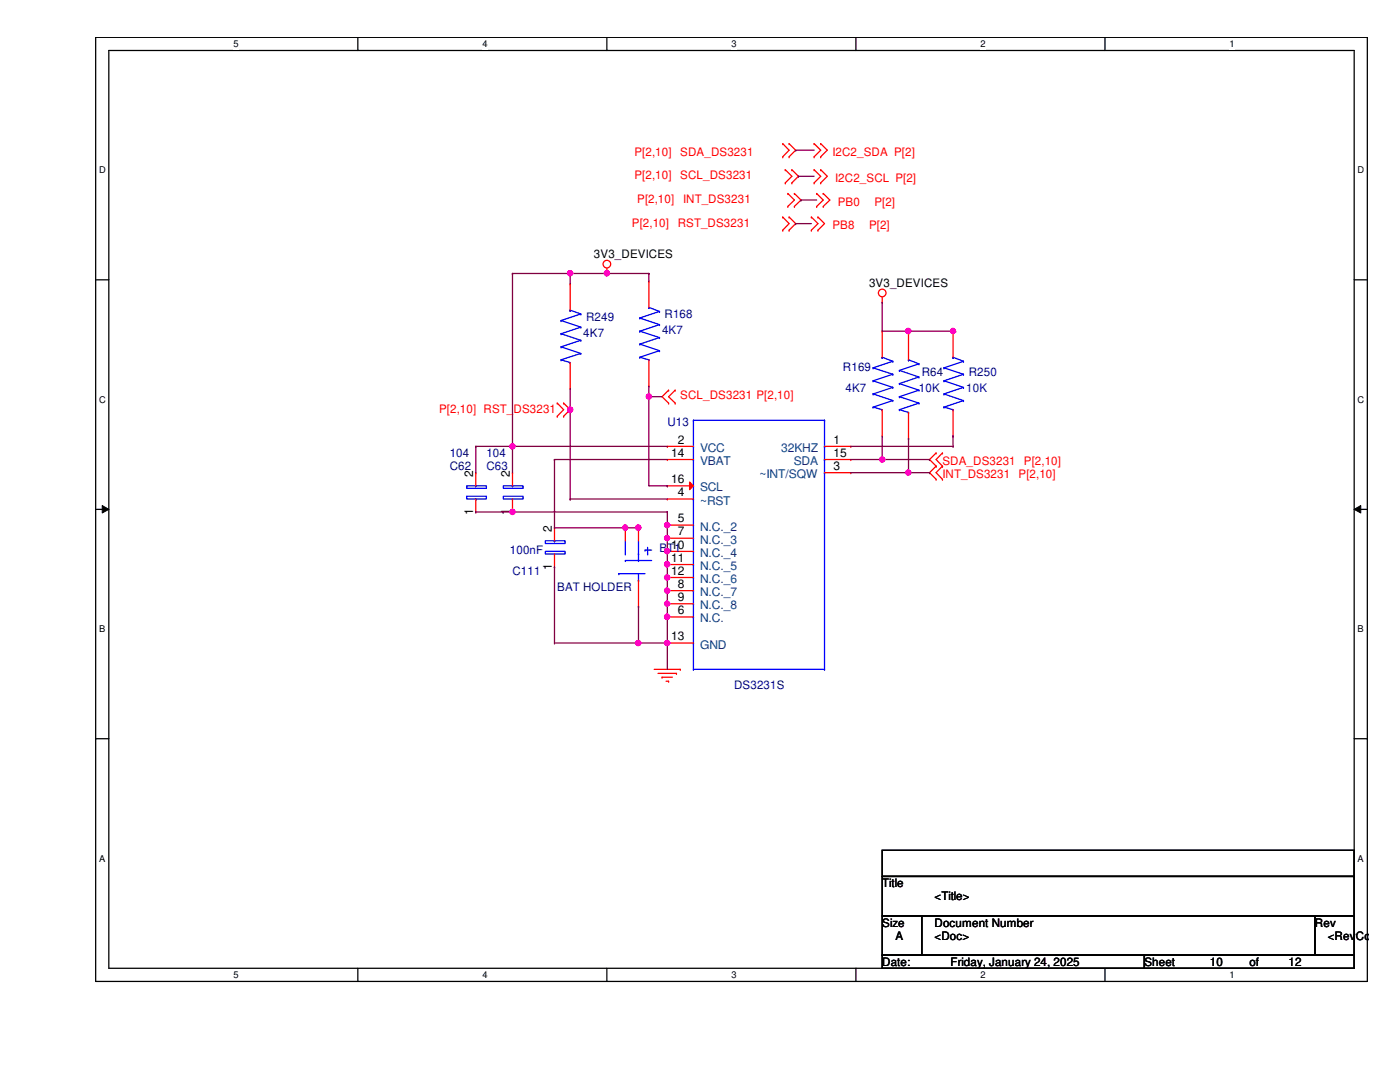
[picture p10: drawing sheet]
<svg xmlns="http://www.w3.org/2000/svg" width="279mm" height="216mm" viewBox="0 0 279 216" stroke-linecap="round" stroke-linejoin="round" font-family="sans-serif">
<path d="M19.1 7.5h253.8v188.3h-253.8zM21.7 10.1h248.6v183.1h-248.6z" fill="none" stroke="#000" stroke-width=".25"/>
<g fill="#fff">
<path d="M46.6 7.7h1v2.1h-1z"/>
<path d="M46.6 193.5h1v2.1h-1z"/>
</g>
<path d="M71.4 7.5v2.6M71.4 193.2v2.6" fill="none" stroke="#000" stroke-width=".25"/>
<g fill="#fff">
<path d="M96.3 7.7h1v2.1h-1z"/>
<path d="M96.3 193.5h1v2.1h-1z"/>
</g>
<path d="M121.1 7.5v2.6M121.1 193.2v2.6" fill="none" stroke="#000" stroke-width=".25"/>
<g fill="#fff">
<path d="M146 7.7h1v2.1h-1z"/>
<path d="M146 193.5h1v2.1h-1z"/>
</g>
<path d="M170.8 7.5v2.6M170.8 193.2v2.6" fill="none" stroke="#000" stroke-width=".25"/>
<g fill="#fff">
<path d="M195.7 7.7h1v2.1h-1z"/>
<path d="M195.7 193.5h1v2.1h-1z"/>
</g>
<path d="M220.5 7.5v2.6M220.5 193.2v2.6" fill="none" stroke="#000" stroke-width=".25"/>
<g fill="#fff">
<path d="M245.4 7.7h1v2.1h-1z"/>
<path d="M245.4 193.5h1v2.1h-1z"/>
<path d="M19.8 32.9h1.3v2.1h-1.3z"/>
<path d="M270.9 32.9h1.3v2.1h-1.3z"/>
<path d="M19.8 78.7h1.3v2.1h-1.3z"/>
<path d="M270.9 78.7h1.3v2.1h-1.3z"/>
</g>
<path d="M19.1 55.8h2.6M270.3 55.8h2.6" fill="none" stroke="#000" stroke-width=".25"/>
<g fill="#fff">
<path d="M19.8 124.5h1.2v2.1h-1.2z"/>
<path d="M270.9 124.5h1.3v2.1h-1.3z"/>
</g>
<path d="M19.1 101.6h2.6M270.3 101.6h2.6" fill="none" stroke="#000" stroke-width=".25"/>
<path d="M20.4 100.9l1.3 .7-1.3 .8zM270.3 101.6l1.3-.7v1.5z" fill="#000"/>
<path d="M20.4 100.9l1.3 .7-1.3 .8zM270.3 101.6l1.3-.7v1.5z" fill="none" stroke="#000" stroke-width=".2"/>
<g fill="#fff">
<path d="M19.8 170.3h1.2v2h-1.2z"/>
<path d="M270.9 170.3h1.3v2h-1.3z"/>
</g>
<path d="M19.1 147.4h2.6M270.3 147.4h2.6M176.1 169.7h94.2v5.2h-94.2zM176.1 174.9h94.2v7.9h-94.2zM176.1 182.8h7.8v7.8h-7.8zM176.1 190.6h52.3v2.6h-52.3zM183.9 182.8h78.5v7.8h-78.5zM228.4 190.6h41.9v2.6h-41.9zM262.4 182.8h7.9v7.8h-7.9z" fill="none" stroke="#000" stroke-width=".25"/>
<g fill="none" stroke="#f00" stroke-width=".25">
<path d="M156.2 28.7h.1M156.2 31.3h.1M156.2 28.7l1.3 1.3-1.3 1.3M156.7 33.9h.1M156.7 36.5h.1M156.7 33.9l1.3 1.3-1.3 1.3M157.2 38.6h.1M157.2 38.6l1.3 1.3-1.3 1.3M157.5 31.3h.1M157.5 28.7h.1M157.5 28.7l1.3 1.3-1.3 1.3M158 36.5h.1"/>
<path d="M158 33.9h.1M158 33.9l1.3 1.3-1.3 1.3M158.5 38.6h.1M158.5 38.6l1.4 1.3-1.4 1.3M162.5 31.3h.1M162.5 28.7h.1M162.5 36.5h.1M162.5 33.9h.1M162.5 28.7l1.3 1.3-1.3 1.3M162.5 33.9l1.3 1.3-1.3 1.3M163 38.6h.1M163 38.6l1.3 1.3-1.3 1.3"/>
<path d="M163.8 31.3h.1M163.8 28.7h.1M163.8 36.5h.1M163.8 33.9h.1M163.8 28.7l1.3 1.3-1.3 1.3M163.8 33.9l1.3 1.3-1.3 1.3M164.3 38.6h.1M164.3 38.6l1.3 1.3-1.3 1.3M113.8 56.6h.1M113.8 56.6v5.3M121.1 54.6h.1M121.1 53.5v1.1"/>
<path d="M129.5 56.1h.1M129.5 56.1v5.2M156.2 43.3h.1M156.2 45.9h.1M156.2 43.3l1.3 1.3-1.3 1.3M157.2 41.2h.1M157.5 45.9h.1M157.5 43.3h.1M157.5 43.3l1.3 1.3-1.3 1.3M158.5 41.2h.1M161.9 45.9h.1M161.9 43.3h.1"/>
<path d="M161.9 43.3l1.3 1.3-1.3 1.3M163 41.2h.1M163.2 45.9h.1M163.2 43.3h.1M163.2 43.3l1.3 1.3-1.3 1.3M164.3 41.2h.1M176.1 59.3v1M113.8 77.6h.1M113.8 72.3v5.3M129.5 77h.1M129.5 71.8v5.2M133.4 77.9h.1"/>
<path d="M133.4 77.9l-1.3 1.3 1.3 1.2M134.7 77.9h.1M134.7 77.9l-1.3 1.3 1.3 1.2M176.1 60.3h.1M181.3 66.6h.1M181.3 66.6v5.2M95 94.3h.1M95 94.3v2.6M95 99.6v2.5M111.2 80.4h.1M111.2 83.1h.1M111.2 80.4l1.3 1.3-1.3 1.4"/>
<path d="M112.5 83.1h.1M112.5 80.4h.1M112.5 80.4l1.3 1.3-1.3 1.4M133.2 89.1h.1M133.2 99.6h.1M133.2 91.7h.1M133.2 89.1h5.2M133.2 99.6h5.2M133.2 91.7h5.2M133.4 80.4h.1M134.7 80.4h.1M164.5 89.1h5.3"/>
<path d="M164.5 94.3h5.3M164.5 91.7h5.3M169.8 89.1h.1M169.8 94.3h.1M169.8 91.7h.1M181.3 87.5h.1M181.3 82.3v5.2M186.8 90.4h.1M186.8 93h.1M186.8 95.6h.1M186.8 90.4l-1.3 1.3 1.3 1.3M186.8 93l-1.3 1.3 1.3 1.3"/>
<path d="M188.1 93h.1M188.1 90.4h.1M188.1 95.6h.1M188.1 90.4l-1.3 1.3 1.3 1.3M188.1 93l-1.3 1.3 1.3 1.3M95 102.1h.1M110.7 113.2h.1M110.7 105.3h.1M110.7 105.3v2.6M110.7 110.5v2.7M133.2 104.8h.1M133.2 107.4h.1"/>
<path d="M133.2 117.9h.1M133.2 110h.1M133.2 112.6h.1M133.2 115.2h.1M133.2 104.8h5.2M133.2 107.4h5.2M133.2 117.9h5.2M133.2 110h5.2M133.2 112.6h5.2M133.2 115.2h5.2M130.6 133.6h5.2M131.3 134.4h3.7"/>
<path d="M132.1 135.1h.1M132.1 135.1h2.1M132.9 135.9h.5M133.2 123.1h.1M133.2 120.5h.1M133.2 128.3h.1M133.2 123.1h5.2M133.2 120.5h5.2M133.2 128.3h5.2M133.4 135.9h.1M135 134.4h.1M135.8 133.6h.1"/>
<circle cx="121.1" cy="52.7" r=".76"/>
<circle cx="176.1" cy="58.5" r=".76"/>
</g>
<g fill="none" stroke="#00f" stroke-width=".25">
<path d="M112 71.8h.1M112 69.2h.1M112 66.6h.1M112 64h.1M112 71.8l1.8 .5M112 69.2l3.9 1.3M112 66.6l3.9 1.3M112 64l3.9 1.3M113.8 61.9h.1M113.8 72.3h.1M113.8 61.9l2.1 .8M115.9 70.5h.1"/>
<path d="M115.9 67.9h.1M115.9 65.3h.1M115.9 62.7h.1M115.9 70.5l-3.9 1.3M115.9 67.9l-3.9 1.3M115.9 65.3l-3.9 1.3M115.9 62.7l-3.9 1.3M127.7 71.3h.1M127.7 68.7h.1M127.7 66.1h.1M127.7 63.5h.1M127.7 71.3l1.8 .5"/>
<path d="M127.7 68.7l3.9 1.3M127.7 66.1l3.9 1.3M127.7 63.5l3.9 1.3M129.5 61.3h.1M129.5 71.8h.1M129.5 61.3l2.1 .8M131.6 70h.1M131.6 67.4h.1M131.6 64.8h.1M131.6 62.1h.1M131.6 70l-3.9 1.3M131.6 67.4l-3.9 1.3"/>
<path d="M131.6 64.8l-3.9 1.3M131.6 62.1l-3.9 1.4M179.5 79.2h.1M179.5 76.5h.1M179.5 73.9h.1M179.5 79.2l3.9 1.2M179.5 76.5l3.9 1.4M179.5 73.9l3.9 1.3M181.3 71.8h.1M181.3 71.8l2.1 .8M183.4 77.9h.1M183.4 75.2h.1"/>
<path d="M183.4 72.6h.1M183.4 77.9l-3.9 1.3M183.4 75.2l-3.9 1.3M183.4 72.6l-3.9 1.3M93.1 99h4v.6h-4zM93.1 96.9h4v.6h-4zM95 96.9h.1M95 99.6h.1M138.4 83.9h.1M138.4 89.1h.1M138.4 91.7h.1M138.4 96.9h.1"/>
<path d="M138.4 99.6h.1M138.4 83.9v49.7M138.4 83.9h26.1M164.5 83.9h.1M164.5 89.1h.1M164.5 91.7h.1M164.5 94.3h.1M164.5 83.9v49.7M179.5 81.7h.1M179.5 81.7l1.8 .6M181.3 82.3h.1M183.4 80.4h.1"/>
<path d="M183.4 80.4l-3.9 1.3M108.8 110h4v.5h-4zM108.8 107.9h4v.6h-4zM110.7 107.9h.1M110.7 110.5h.1M138.4 104.8h.1M138.4 107.4h.1M138.4 110h.1M138.4 112.6h.1M138.4 115.2h.1M138.4 117.9h.1M138.4 133.6h.1"/>
<path d="M138.4 120.5h.1M138.4 123.1h.1M138.4 128.3h.1M138.4 133.6h26.1M164.5 133.6h.1"/>
</g>
<path d="M137.6 96.2l.8 .7-.8 .8z" fill="#f00"/>
<g fill="none" stroke="#f00" stroke-width=".25">
<path d="M176.1 66.1h.1M176.1 66.1v5.2M190.2 66.1h.1M190.2 66.1v5.2M102.3 94.3h.1M102.3 94.3v2.6M102.3 99.6v2.5M133.2 96.9h.1M133.2 96.9h5.2M137.6 96.2l.8 .7-.8 .8zM176.1 87h.1M176.1 81.7v5.3"/>
<path d="M190.2 87h.1M190.2 81.7v5.3M102.3 102.1h.1M124.8 105.3h.1M124.8 105.3v2.6M127.4 105.3h.1M127.4 105.3v2.6M127.4 115.8v5.2M127.4 121h.1"/>
</g>
<g fill="none" stroke="#00f" stroke-width=".25">
<path d="M174.2 78.6h.1M174.2 76h.1M174.2 73.4h.1M174.2 78.6l4 1.3M174.2 76l4 1.3M174.2 73.4l4 1.3M176.1 71.3h.1M176.1 71.3l2.1 .8M178.2 79.9h.1M178.2 77.3h.1M178.2 74.7h.1M178.2 72.1h.1"/>
<path d="M178.2 79.9l-4 1.3M178.2 77.3l-4 1.3M178.2 74.7l-4 1.3M178.2 72.1l-4 1.3M188.4 78.6h.1M188.4 76h.1M188.4 73.4h.1M188.4 78.6l3.9 1.3M188.4 76l3.9 1.3M188.4 73.4l3.9 1.3M190.2 71.3h.1M190.2 71.3l2.1 .8"/>
<path d="M192.3 79.9h.1M192.3 77.3h.1M192.3 74.7h.1M192.3 72.1h.1M192.3 79.9l-3.9 1.3M192.3 77.3l-3.9 1.3M192.3 74.7l-3.9 1.3M192.3 72.1l-3.9 1.3M100.5 99h3.9v.6h-3.9zM100.5 96.9h3.9v.6h-3.9zM102.3 96.9h.1M102.3 99.6h.1"/>
<path d="M174.2 81.2h.1M174.2 81.2l1.9 .5M176.1 81.7h.1M188.4 81.2h.1M188.4 81.2l1.8 .5M190.2 81.7h.1M123.5 114.5h.1M123.5 114.5h5.2M124.8 111.8h.1M124.8 110.5h.1M124.8 111.8h5.2M124.8 107.9v2.6"/>
<path d="M127.4 111.8h.1M127.4 114.5h.1M127.4 110.5h.1M127.4 115.8h.1M127.4 107.9v3.9M127.4 114.5v1.3M128.7 109.8h.1M128.7 109.8h1.3M129.2 110.5h.1M129.2 109.2v1.3"/>
</g>
<path d="M102.3 54.6h.1M102.3 54.6h11.5M102.3 54.6v34.5" fill="none" stroke="#800040" stroke-width=".25"/>
<circle cx="102.3" cy="89.1" r=".51" fill="#f0f"/>
<circle cx="102.3" cy="89.1" r=".51" fill="none" stroke="#f0f" stroke-width=".25"/>
<path d="M121.1 54.6h8.4M129.5 54.6h.1M129.5 54.6v1.5M176.1 60.3h.1M176.1 60.3v5.8h5.2M181.3 66.1h.1" fill="none" stroke="#800040" stroke-width=".25"/>
<circle cx="181.3" cy="66" r=".51" fill="#f0f"/>
<circle cx="181.3" cy="66" r=".51" fill="none" stroke="#f0f" stroke-width=".25"/>
<g fill="none" stroke="#800040" stroke-width=".25">
<path d="M129.5 79.2h.1M129.5 77v2.2M181.3 66.1h.1M181.3 66.1v.5M95 89.1h.1M95 89.1v5.2M95 89.1h38.2M102.3 89.1h.1M102.3 89.1v5.2M110.7 91.7h.1M110.7 91.7h22.5M110.7 91.7v13.6"/>
<path d="M169.8 91.7h15.7M176.1 91.7h.1M176.1 87v4.7M181.3 87.5h.1M181.3 87.5v6.8M185.5 91.7h.1"/>
</g>
<circle cx="176.1" cy="91.7" r=".51" fill="#f0f"/>
<circle cx="176.1" cy="91.7" r=".51" fill="none" stroke="#f0f" stroke-width=".25"/>
<path d="M169.8 94.3h11.5M181.3 94.3h.1" fill="none" stroke="#800040" stroke-width=".25"/>
<circle cx="181.3" cy="94.3" r=".5" fill="#f0f"/>
<circle cx="181.3" cy="94.3" r=".5" fill="none" stroke="#f0f" stroke-width=".25"/>
<path d="M129.5 96.9h3.7M133.2 96.9h.1M181.3 94.3h4.2M185.5 94.3h.1M95 102.1h.1M95 102.1h38.2M102.3 102.1h.1" fill="none" stroke="#800040" stroke-width=".25"/>
<circle cx="102.3" cy="102.1" r=".51" fill="#f0f"/>
<circle cx="102.3" cy="102.1" r=".51" fill="none" stroke="#f0f" stroke-width=".25"/>
<path d="M133.2 102.1h.1M133.2 102.1v2.7" fill="none" stroke="#800040" stroke-width=".25"/>
<circle cx="133.1" cy="104.8" r=".51" fill="#f0f"/>
<circle cx="133.1" cy="104.8" r=".51" fill="none" stroke="#f0f" stroke-width=".25"/>
<path d="M110.7 105.3h14.1M124.8 105.3h.1" fill="none" stroke="#800040" stroke-width=".25"/>
<circle cx="124.8" cy="105.3" r=".5" fill="#f0f"/>
<circle cx="124.8" cy="105.3" r=".5" fill="none" stroke="#f0f" stroke-width=".25"/>
<path d="M124.8 105.3h.1M124.8 105.3h2.6" fill="none" stroke="#800040" stroke-width=".25"/>
<circle cx="127.4" cy="105.3" r=".51" fill="#f0f"/>
<circle cx="127.4" cy="105.3" r=".51" fill="none" stroke="#f0f" stroke-width=".25"/>
<path d="M127.4 105.3h.1M127.4 105.3h.5M133.2 104.8h.1M133.2 107.4h.1M133.2 104.8v5.2" fill="none" stroke="#800040" stroke-width=".25"/>
<circle cx="133.1" cy="110" r=".51" fill="#f0f"/>
<circle cx="133.1" cy="110" r=".51" fill="none" stroke="#f0f" stroke-width=".25"/>
<circle cx="133.1" cy="107.4" r=".5" fill="#f0f"/>
<circle cx="133.1" cy="107.4" r=".5" fill="none" stroke="#f0f" stroke-width=".25"/>
<path d="M110.7 113.2h.1M110.7 113.2v15.1M133.2 110h.1M133.2 112.6h.1M133.2 110v5.2" fill="none" stroke="#800040" stroke-width=".25"/>
<circle cx="133.1" cy="115.2" r=".51" fill="#f0f"/>
<circle cx="133.1" cy="115.2" r=".51" fill="none" stroke="#f0f" stroke-width=".25"/>
<circle cx="133.1" cy="112.6" r=".51" fill="#f0f"/>
<circle cx="133.1" cy="112.6" r=".51" fill="none" stroke="#f0f" stroke-width=".25"/>
<path d="M133.2 115.2h.1M133.2 117.9h.1M133.2 115.2v5.3" fill="none" stroke="#800040" stroke-width=".25"/>
<circle cx="133.1" cy="120.5" r=".5" fill="#f0f"/>
<circle cx="133.1" cy="120.5" r=".5" fill="none" stroke="#f0f" stroke-width=".25"/>
<circle cx="133.1" cy="117.9" r=".51" fill="#f0f"/>
<circle cx="133.1" cy="117.9" r=".51" fill="none" stroke="#f0f" stroke-width=".25"/>
<path d="M127.4 121h.1M127.4 121v7.3" fill="none" stroke="#800040" stroke-width=".25"/>
<circle cx="127.4" cy="128.3" r=".51" fill="#f0f"/>
<circle cx="127.4" cy="128.3" r=".51" fill="none" stroke="#f0f" stroke-width=".25"/>
<path d="M133.2 120.5h.1M133.2 123.1h.1M133.2 120.5v7.8" fill="none" stroke="#800040" stroke-width=".25"/>
<circle cx="133.1" cy="128.3" r=".51" fill="#f0f"/>
<circle cx="133.1" cy="128.3" r=".51" fill="none" stroke="#f0f" stroke-width=".25"/>
<circle cx="133.1" cy="123.1" r=".51" fill="#f0f"/>
<circle cx="133.1" cy="123.1" r=".51" fill="none" stroke="#f0f" stroke-width=".25"/>
<path d="M158.8 30h.1M158.8 30h3.7M159.3 35.2h.1M159.3 35.2h3.2M113.8 77.6v4.1M113.8 81.7h.1M110.7 128.3h.1M110.7 128.3h22.5M127.4 128.3h.1M133.2 128.3h.1M133.2 128.3v5.3" fill="none" stroke="#800040" stroke-width=".25"/>
<circle cx="113.8" cy="81.7" r=".51" fill="#f0f"/>
<circle cx="113.8" cy="81.7" r=".51" fill="none" stroke="#f0f" stroke-width=".25"/>
<path d="M159.9 39.9h.1M159.9 39.9h3.1M113.8 54.6h.1M113.8 54.6h7.3M113.8 99.6h.1M113.8 99.6h19.4" fill="none" stroke="#800040" stroke-width=".25"/>
<circle cx="121.1" cy="54.5" r=".51" fill="#f0f"/>
<circle cx="121.1" cy="54.5" r=".51" fill="none" stroke="#f0f" stroke-width=".25"/>
<circle cx="113.8" cy="54.5" r=".51" fill="#f0f"/>
<circle cx="113.8" cy="54.5" r=".51" fill="none" stroke="#f0f" stroke-width=".25"/>
<path d="M113.8 54.6h.1M113.8 54.6v2M129.5 79.2h.1M129.5 79.2h2.6M129.5 79.2v17.7" fill="none" stroke="#800040" stroke-width=".25"/>
<circle cx="129.5" cy="79.1" r=".51" fill="#f0f"/>
<circle cx="129.5" cy="79.1" r=".51" fill="none" stroke="#f0f" stroke-width=".25"/>
<path d="M158.8 44.6h.1M158.8 44.6h3.1M181.3 66.1h9.4M190.2 66.1h.1M190.7 66.1h.1M113.8 99.6h.1M113.8 81.7v17.9M169.8 89.1h20.4M190.2 89.1h.1M190.2 87h.1M190.2 87v2.1" fill="none" stroke="#800040" stroke-width=".25"/>
<circle cx="190.2" cy="66" r=".5" fill="#f0f"/>
<circle cx="190.2" cy="66" r=".5" fill="none" stroke="#f0f" stroke-width=".25"/>
<circle cx="102.3" cy="89.1" r=".51" fill="#f0f"/>
<circle cx="102.3" cy="89.1" r=".51" fill="none" stroke="#f0f" stroke-width=".25"/>
<circle cx="181.3" cy="66" r=".51" fill="#f0f"/>
<circle cx="181.3" cy="66" r=".51" fill="none" stroke="#f0f" stroke-width=".25"/>
<circle cx="176.1" cy="91.7" r=".51" fill="#f0f"/>
<circle cx="176.1" cy="91.7" r=".51" fill="none" stroke="#f0f" stroke-width=".25"/>
<circle cx="181.3" cy="94.3" r=".5" fill="#f0f"/>
<circle cx="181.3" cy="94.3" r=".5" fill="none" stroke="#f0f" stroke-width=".25"/>
<circle cx="102.3" cy="102.1" r=".51" fill="#f0f"/>
<circle cx="102.3" cy="102.1" r=".51" fill="none" stroke="#f0f" stroke-width=".25"/>
<circle cx="133.1" cy="104.8" r=".51" fill="#f0f"/>
<circle cx="133.1" cy="104.8" r=".51" fill="none" stroke="#f0f" stroke-width=".25"/>
<circle cx="124.8" cy="105.3" r=".5" fill="#f0f"/>
<circle cx="124.8" cy="105.3" r=".5" fill="none" stroke="#f0f" stroke-width=".25"/>
<circle cx="127.4" cy="105.3" r=".51" fill="#f0f"/>
<circle cx="127.4" cy="105.3" r=".51" fill="none" stroke="#f0f" stroke-width=".25"/>
<circle cx="133.1" cy="110" r=".51" fill="#f0f"/>
<circle cx="133.1" cy="110" r=".51" fill="none" stroke="#f0f" stroke-width=".25"/>
<circle cx="133.1" cy="107.4" r=".5" fill="#f0f"/>
<circle cx="133.1" cy="107.4" r=".5" fill="none" stroke="#f0f" stroke-width=".25"/>
<circle cx="133.1" cy="115.2" r=".51" fill="#f0f"/>
<circle cx="133.1" cy="115.2" r=".51" fill="none" stroke="#f0f" stroke-width=".25"/>
<circle cx="133.1" cy="112.6" r=".51" fill="#f0f"/>
<circle cx="133.1" cy="112.6" r=".51" fill="none" stroke="#f0f" stroke-width=".25"/>
<circle cx="133.1" cy="120.5" r=".5" fill="#f0f"/>
<circle cx="133.1" cy="120.5" r=".5" fill="none" stroke="#f0f" stroke-width=".25"/>
<circle cx="133.1" cy="117.9" r=".51" fill="#f0f"/>
<circle cx="133.1" cy="117.9" r=".51" fill="none" stroke="#f0f" stroke-width=".25"/>
<circle cx="127.4" cy="128.3" r=".51" fill="#f0f"/>
<circle cx="127.4" cy="128.3" r=".51" fill="none" stroke="#f0f" stroke-width=".25"/>
<circle cx="133.1" cy="128.3" r=".51" fill="#f0f"/>
<circle cx="133.1" cy="128.3" r=".51" fill="none" stroke="#f0f" stroke-width=".25"/>
<circle cx="133.1" cy="123.1" r=".51" fill="#f0f"/>
<circle cx="133.1" cy="123.1" r=".51" fill="none" stroke="#f0f" stroke-width=".25"/>
<circle cx="113.8" cy="81.7" r=".51" fill="#f0f"/>
<circle cx="113.8" cy="81.7" r=".51" fill="none" stroke="#f0f" stroke-width=".25"/>
<circle cx="121.1" cy="54.5" r=".51" fill="#f0f"/>
<circle cx="121.1" cy="54.5" r=".51" fill="none" stroke="#f0f" stroke-width=".25"/>
<circle cx="113.8" cy="54.5" r=".51" fill="#f0f"/>
<circle cx="113.8" cy="54.5" r=".51" fill="none" stroke="#f0f" stroke-width=".25"/>
<circle cx="129.5" cy="79.1" r=".51" fill="#f0f"/>
<circle cx="129.5" cy="79.1" r=".51" fill="none" stroke="#f0f" stroke-width=".25"/>
<circle cx="190.2" cy="66" r=".5" fill="#f0f"/>
<circle cx="190.2" cy="66" r=".5" fill="none" stroke="#f0f" stroke-width=".25"/>
<g font-size="2.4">
<text x="135.3" y="88.5">2</text>
<text x="166.4" y="88.5">1</text>
<text x="94.4" y="95.1" transform="rotate(-90 94.4 95.1)">2</text>
<text x="101.7" y="95.1" transform="rotate(-90 101.7 95.1)">2</text>
<text x="133.9" y="91.1">14</text>
<text x="166.4" y="93.8">3</text>
<text x="166.4" y="91.1">15</text>
<text x="133.9" y="96.4">16</text>
<text x="135.3" y="99">4</text>
<text x="94.4" y="102.7" transform="rotate(-90 94.4 102.7)">1</text>
<text x="101.7" y="102.7" transform="rotate(-90 101.7 102.7)">1</text>
<text x="110.1" y="106.1" transform="rotate(-90 110.1 106.1)">2</text>
<text x="135.3" y="104.2">5</text>
<text x="135.3" y="106.8">7</text>
<text x="110.1" y="113.7" transform="rotate(-90 110.1 113.7)">1</text>
<text x="133.9" y="109.5">10</text>
<text x="133.9" y="112.1">11</text>
<text x="133.9" y="114.7">12</text>
<text x="135.3" y="117.3">8</text>
<text x="135.3" y="119.9">9</text>
<text x="135.3" y="122.6">6</text>
<text x="133.9" y="127.8">13</text>
</g>
<g font-size="2.4" fill="#004080">
<text x="139.7" y="90.2">VCC</text>
<text x="139.7" y="92.8">VBAT</text>
<text x="151.6" y="95.4">~INT/SQW</text>
<text x="155.9" y="90.2">32KHZ</text>
<text x="158.4" y="92.8">SDA</text>
<text x="139.7" y="100.7">~RST</text>
<text x="139.7" y="98">SCL</text>
<text x="139.7" y="105.9">N.C._2</text>
<text x="139.7" y="108.5">N.C._3</text>
<text x="139.7" y="111.1">N.C._4</text>
<text x="139.7" y="113.7">N.C._5</text>
<text x="139.7" y="119">N.C._7</text>
<text x="139.7" y="116.3">N.C._6</text>
<text x="139.7" y="124.2">N.C.</text>
<text x="139.7" y="121.6">N.C._8</text>
<text x="139.7" y="129.4">GND</text>
</g>
<g font-size="2.3" fill="#f00">
<text x="126.6" y="35.8">P[2,10]</text>
<text x="126.6" y="31.1">P[2,10]</text>
<text x="135.8" y="31.1">SDA_DS3231</text>
<text x="135.8" y="35.8">SCL_DS3231</text>
<text x="166.1" y="31.1">I2C2_SDA P[2]</text>
<text x="127.2" y="40.5">P[2,10]</text>
<text x="136.3" y="40.5">INT_DS3231</text>
<text x="166.7" y="36.3">I2C2_SCL P[2]</text>
<text x="167.2" y="41">PB0</text>
<text x="174.5" y="41">P[2]</text>
<text x="126.1" y="45.2">P[2,10]</text>
<text x="135.3" y="45.2">RST_DS3231</text>
<text x="166.1" y="45.7">PB8</text>
<text x="173.4" y="45.7">P[2]</text>
<text x="87.6" y="82.3">P[2,10] RST_DS3231</text>
<text x="135.8" y="79.7">SCL_DS3231 P[2,10]</text>
<text x="188.1" y="92.8">SDA_DS3231</text>
<text x="188.1" y="95.4">INT_DS3231</text>
<text x="203.3" y="95.4">P[2,10]</text>
<text x="204.3" y="92.8">P[2,10]</text>
</g>
<g font-size="2.3">
<text x="118.5" y="51.5">3V3_DEVICES</text>
<text x="173.4" y="57.2">3V3_DEVICES</text>
<text x="176.1" y="177">Title</text>
<text x="186.5" y="179.7">&lt;Title&gt;</text>
<text x="176.1" y="184.9">Size</text>
<text x="186.5" y="184.9">Document Number</text>
<text x="262.4" y="184.9">Rev</text>
<text x="178.7" y="187.5">A</text>
<text x="186.5" y="187.5">&lt;Doc&gt;</text>
<text x="265" y="187.5">&lt;RevCo</text>
<text x="176.1" y="192.7">Date:</text>
<text x="189.7" y="192.7">Friday, January 24, 2025</text>
<text x="228.4" y="192.7">Sheet</text>
<text x="241.5" y="192.7">10</text>
<text x="249.3" y="192.7">of</text>
<text x="257.2" y="192.7">12</text>
</g>
<g font-size="2.3" fill="#000080">
<text x="117" y="64">R249</text>
<text x="132.6" y="63.5">R168</text>
<text x="116.4" y="67.2">4K7</text>
<text x="132.1" y="66.6">4K7</text>
<text x="168.2" y="74">R169</text>
<text x="183.9" y="75">R64</text>
<text x="193.3" y="75">R250</text>
<text x="168.7" y="78.1">4K7</text>
<text x="183.4" y="78.1">10K</text>
<text x="192.8" y="78.1">10K</text>
<text x="133.2" y="85">U13</text>
<text x="89.7" y="93.9">C62</text>
<text x="89.7" y="91.2">104</text>
<text x="97.1" y="93.9">C63</text>
<text x="97.1" y="91.2">104</text>
<text x="101.8" y="110.6">100nF</text>
<text x="131.6" y="110.1">BT1</text>
<text x="102.3" y="114.8">C111</text>
<text x="111.2" y="117.9">BAT HOLDER</text>
<text x="146.5" y="137.5">DS3231S</text>
</g>
<g font-size="1.9">
<text x="46.6" y="9.4">5</text>
<text x="96.3" y="9.4">4</text>
<text x="146" y="9.4">3</text>
<text x="195.7" y="9.4">2</text>
<text x="245.4" y="9.4">1</text>
<text x="19.8" y="34.6">D</text>
<text x="270.9" y="34.6">D</text>
<text x="19.8" y="80.3">C</text>
<text x="270.9" y="80.3">C</text>
<text x="19.8" y="126.2">B</text>
<text x="270.9" y="126.2">B</text>
<text x="19.8" y="171.9">A</text>
<text x="270.9" y="171.9">A</text>
<text x="46.6" y="195.2">5</text>
<text x="96.3" y="195.2">4</text>
<text x="146" y="195.2">3</text>
<text x="195.7" y="195.2">2</text>
<text x="245.4" y="195.2">1</text>
</g>
</svg>
